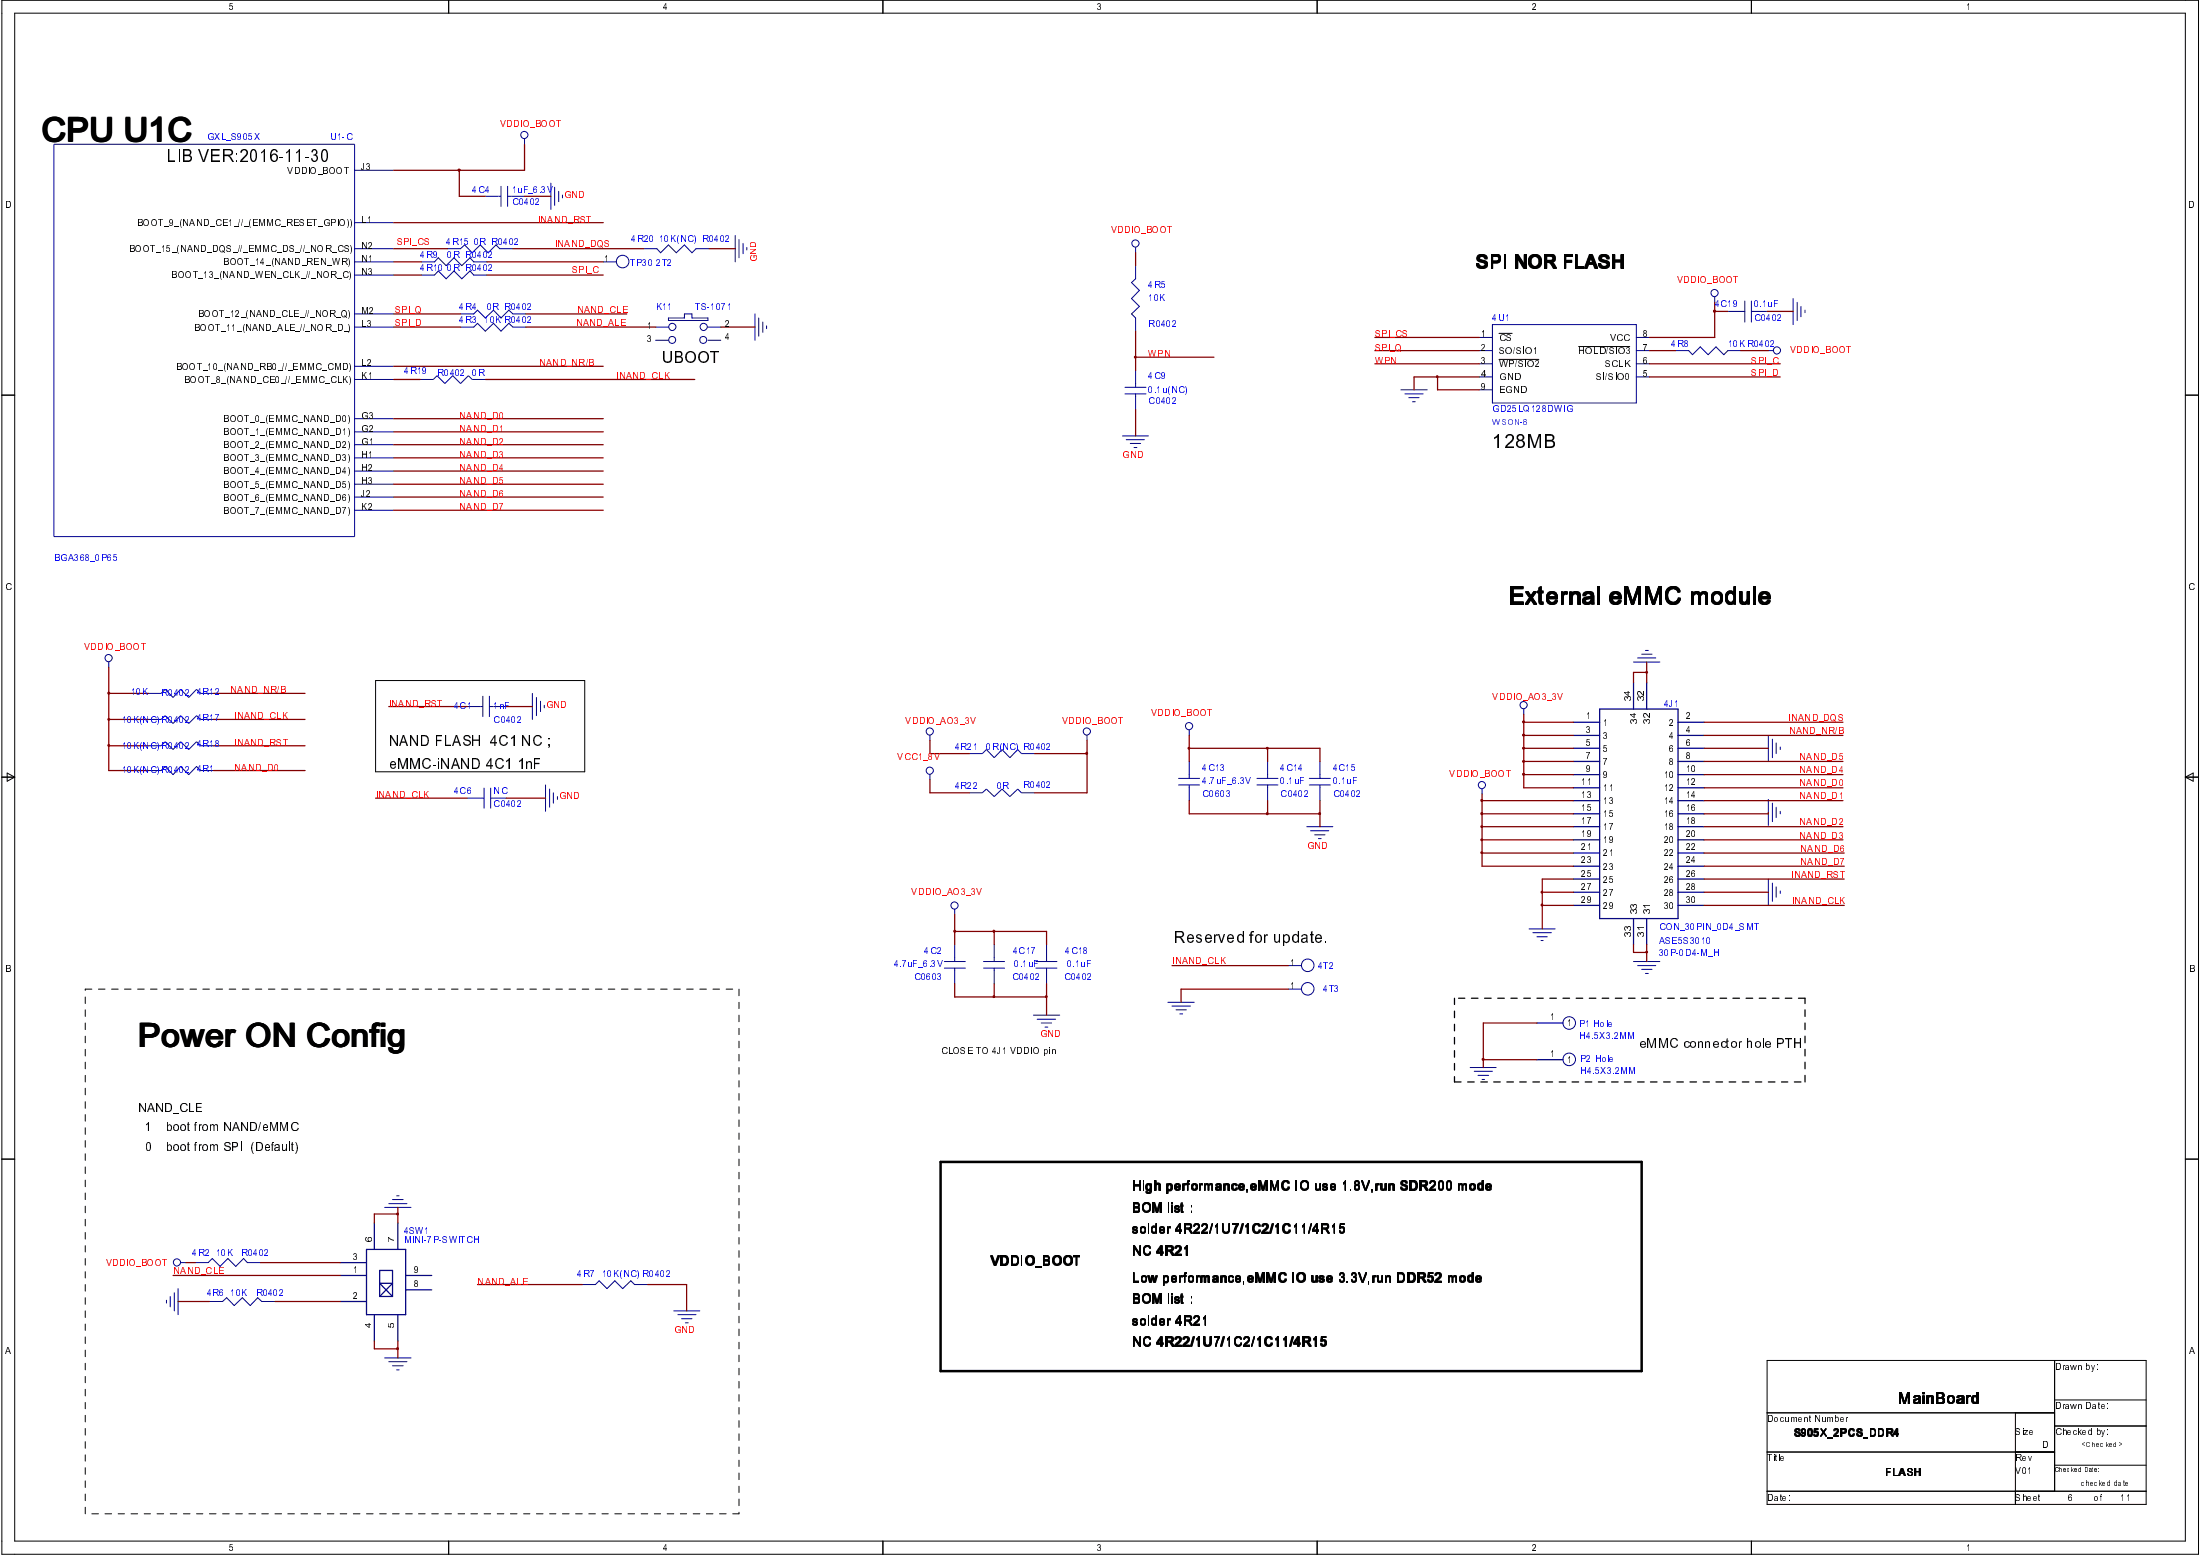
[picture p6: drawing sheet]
<svg xmlns="http://www.w3.org/2000/svg" width="297mm" height="210mm" viewBox="0 0 297 210" stroke-linecap="round" stroke-linejoin="round" font-family="sans-serif">
<g fill="none" stroke="#000080" stroke-width=".14">
<path d="M7.3 19.5h40.6v52.9h-40.6zM70.8 18.8v.7M47.9 37.1h5.3M47.9 35.3h5.3M47.9 33.6h5.3M47.9 30.1h5.3M47.9 23h5.3M56.9 37.1h1.8l.5-.5 1 1 1.1-1 1.1 1 1.1-1 .5 .5h1.7M56.9 35.3h1.8l.5-.5 1 1.1 1.1-1.1 1.1 1.1 1.1-1.1 .5 .5h1.7M60.4 33.6h1.8l.5-.5 1.1 1 1.1-1 1 1 1.1-1 .5 .5h1.8M65.5 26.5h2.1M67.6 25.1v2.8"/>
<path d="M68.5 26.5h2.3M68.5 25.1v2.8M74.4 24.7v3.6M74.9 25.3v2.4M75.4 25.8v1.4M75.9 26.3v.4M81.4 35.3h1.8M86.9 33.6h1.8l.5 .5 1.1-1 1 1 1.1-1 1 1 .6-.5h1.8M99.3 31.8v3.5M99.8 32.3v2.5M100.3 32.9v1.3M100.8 33.4v.3"/>
<path d="M153.3 33.4v.7M153.3 35.9v1.7l-.5 .5 1 1.1-1 1.1 1 1.1-1 1 .5 .5v1.8M47.9 51.2h5.3M47.9 56.5h5.3M47.9 58.3h5.3M47.9 49.4h5.3M47.9 44.2h5.3M47.9 42.4h5.3M56.7 51.2h1.8l.5-.5 1.1 1.1 1-1.1 1.1 1.1 1-1.1 .6 .5h1.7M62.2 44.2h1.8l.5-.6 1 1.1 1.1-1.1 1 1.1 1.1-1.1 .6 .6h1.7M62.2 42.4h1.8l.5-.5 1 1 1.1-1 1 1 1.1-1 .6 .5h1.7M88.5 44.2h1.8"/>
<path d="M88.5 45.9h1.8M90.3 42.9h2.1v-.5h1v.5h2.2v.4h-5.3zM95.6 44.2h1.7M95.6 45.9h1.7M101.9 42.4v3.5M102.4 42.9v2.5M103 43.5v1.4M103.5 44v.4M151.5 58.8h3.6M151.9 52.3h2.8M151.9 53.2h2.8M152.1 59.4h2.4"/>
<path d="M152.6 59.9h1.4M153.3 50v2.3M153.3 53.2v2.1M189.1 52.6h3.6M189.7 53.2h2.4M190.2 53.7h1.4M190.7 54.2h.4M199.7 47.3h1.8M199.7 45.6h1.8M199.7 49.1h1.8M199.7 50.9h1.8M199.7 52.6h1.8"/>
<path d="M201.5 43.8h19.4v10.6h-19.4zM220.9 47.3h1.8M220.9 45.6h1.8M220.9 49.1h1.8M220.9 50.9h1.8M226.2 47.3h1.8l.5 .6 1.1-1.1 1 1.1 1.1-1.1 1 1.1 .6-.6h1.7M231.5 40.1v.7M233.3 42h2.3M235.6 40.6v2.9M236.5 42h2.1M236.5 40.6v2.9M238.8 47.3h.7"/>
<path d="M242.1 40.3v3.5M242.7 40.8v2.5M243.2 41.4v1.4M243.7 41.9v.3M47.9 60h5.3M47.9 61.8h5.3M47.9 63.6h5.3M47.9 65.4h5.3M47.9 67.1h5.3M47.9 68.9h5.3M153.1 60.4h.4M14.7 89.4v.7"/>
<path d="M20 93.6h1.8l.5-.6 1.1 1.1 1-1.1 1.1 1.1 1-1.1 .5 .6h1.8M20 97.1h1.8l.5-.5 1.1 1.1 1-1.1 1.1 1.1 1-1.1 .5 .5h1.8M63.1 95.4h2.1M65.2 93.9v2.9M66.1 95.4h2.3M66.1 93.9v2.9M71.9 93.6v3.5M72.4 94.1v2.5M73 94.7v1.4M73.5 95.2v.3M125.6 99.3v.6M146.8 99.3v.6"/>
<path d="M160.6 98.6v.7M205.7 95.7v.7M220.6 89.4h3.5M221.1 88.8h2.5M221.7 88.3h1.4M222.2 87.8h.3M238.8 99.3v3.5M239.3 99.8v2.5M20 100.7h1.8l.5-.6 1.1 1.1 1-1.1 1.1 1.1 1-1.1 .5 .6h1.8M20 104h1.8l.5-.5 1.1 1.1 1-1.1 1.1 1.1 1-1.1 .5 .5h1.8M63.1 107.7h2.3M65.4 106.3v2.8"/>
<path d="M66.2 107.7h2.2M66.2 106.3v2.8M73.7 106v3.5M74.2 106.5v2.5M74.7 107v1.4M75.3 107.5v.4M125.6 104.6v.6M130.9 101.7h1.7l.6-.5 1 1.1 1.1-1.1 1.1 1.1 1-1.1 .5 .5h1.8M130.9 107h1.7l.6-.5 1 1 1.1-1 1.1 1 1-1 .5 .5h1.8M159.1 105.1h2.9M159.1 106h2.9M160.6 102.8v2.3"/>
<path d="M160.6 106v2.1M169.7 105.1h2.8M169.7 106h2.8M171.2 102.8v2.3M171.2 106v2.1M176.4 111.6h3.6M176.8 105.1h2.8M176.8 106h2.8M176.9 112.1h2.5M177.5 112.7h1.4M178 113.2h.4M178.2 102.8v2.3"/>
<path d="M178.2 106v2.1M200.1 106.5v.7M238.8 107.9v3.5M238.8 118.7v3.5M239.3 108.4v2.5M239.3 119.2v2.5M239.8 100.3v1.4M239.8 109v1.4M239.8 119.7v1.4M240.4 100.8v.4M240.4 109.5v.4M127.5 129.8h2.8"/>
<path d="M127.5 130.7h2.8M128.9 122.7v.7M128.9 127.5v2.3M128.9 130.7v2.1M132.8 129.8h2.8M132.8 130.7h2.8M134.2 127.5v2.3M134.2 130.7v2.1M139.5 137h3.6M139.9 129.8h2.8M139.9 130.7h2.8M140 137.6h2.5"/>
<path d="M140.6 138.1h1.4M141.1 138.6h.4M141.3 127.5v2.3M141.3 130.7v2.1M157.7 135.3h3.5M158.2 135.8h2.5M158.8 136.3h1.4M159.3 136.9h.4M173.9 130.3h1.8M173.9 133.5h1.8M206.5 125.4h3.5M207 125.9h2.5"/>
<path d="M207.5 126.4h1.4M208.1 127h.3M220.6 129.8h3.5M221.1 130.3h2.5M221.7 130.9h1.4M222.2 131.4h.3M240.4 120.3v.3M198.5 144.1h3.5M199 144.6h2.5M199.6 145.2h1.4M200.1 145.7h.3M22.5 175.5v.4"/>
<path d="M23 175v1.4M23.5 174.5v2.5M24 173.9v3.6M24.4 170.4h.7M26.4 170.4h1.7l.6-.5 1 1 1.1-1 1 1 1.1-1 .5 .5h1.8M28.3 175.7h1.8l.5-.5 1 1 1.1-1 1.1 1 1-1 .5 .5h1.8M51.9 163h3.6M52.5 162.5h2.4M53 161.9h1.4M53.5 161.4h.4M78.6 173.4h1.8l.5-.5 1.1 1 1-1 1.1 1 1.1-1 .5 .5h1.8M91 177h3.5"/>
<path d="M91.5 177.5h2.5M92 178h1.4M92.5 178.6h.4M51.9 183.3h3.6M52.5 183.8h2.4M53 184.4h1.4M53.5 184.9h.4"/>
<circle cx="70.8" cy="18.2" r=".49"/>
<circle cx="84.1" cy="35.3" r=".85"/>
<circle cx="153.3" cy="32.9" r=".49"/>
<circle cx="231.5" cy="39.6" r=".49"/>
<circle cx="90.8" cy="45.9" r=".47"/>
<circle cx="90.8" cy="44.1" r=".49"/>
<circle cx="94.9" cy="45.9" r=".47"/>
<circle cx="95" cy="44.1" r=".49"/>
<circle cx="239.9" cy="47.3" r=".49"/>
<circle cx="14.7" cy="88.8" r=".49"/>
<circle cx="125.5" cy="98.7" r=".49"/>
<circle cx="146.7" cy="98.7" r=".49"/>
<circle cx="160.5" cy="98" r=".49"/>
<circle cx="205.7" cy="95.2" r=".49"/>
<circle cx="125.5" cy="104" r=".49"/>
<circle cx="200.1" cy="106" r=".49"/>
<circle cx="128.9" cy="122.2" r=".49"/>
<circle cx="176.6" cy="130.3" r=".85"/>
<circle cx="176.6" cy="133.5" r=".85"/>
<circle cx="211.9" cy="138.1" r=".85"/>
<circle cx="211.9" cy="143" r=".85"/>
<circle cx="23.9" cy="170.4" r=".49"/>
</g>
<g fill="none" stroke="#000080" stroke-width=".17">
<path d="M212.4 97.5h3.6M212.4 99.3h3.6M216 95.7h10.6v28.3h-10.6zM220.6 92.2v3.5M222.3 92.2v3.5M226.6 97.5h3.5M226.6 99.3h3.5M212.4 101h3.6M212.4 102.8h3.6M212.4 104.6h3.6M212.4 106.3h3.6M212.4 108.1h3.6"/>
<path d="M212.4 109.9h3.6M212.4 111.6h3.6M212.4 113.4h3.6M212.4 115.1h3.6M212.4 116.9h3.6M212.4 118.7h3.6M226.6 101h3.5M226.6 102.8h3.5M226.6 104.6h3.5M226.6 106.3h3.5M226.6 108.1h3.5M226.6 109.9h3.5"/>
<path d="M226.6 111.6h3.5M226.6 113.4h3.5M226.6 115.1h3.5M226.6 116.9h3.5M226.6 118.7h3.5M207.5 138.1h3.5M212.4 120.4h3.6M212.4 122.2h3.6M220.6 124v3.5M222.3 124v3.5M226.6 120.4h3.5M226.6 122.2h3.5"/>
<path d="M207.5 143h3.5M45.9 172.2h3.6M45.9 175.7h3.6M45.9 170.4h3.6M49.5 168.7h5.3v8.8h-5.3zM50.5 165.1v3.6M50.5 177.5v3.5M51.3 175v-3.5h1.7v3.5M51.3 175h1.7M51.3 175l1.7-1.8h-1.7l1.7 1.8M53.7 165.1v3.6M53.7 177.5v3.5"/>
<path d="M54.8 172.2h3.5M54.8 174.1h3.5"/>
</g>
<g fill="none" stroke="#800000" stroke-width=".17">
<path d="M70.8 19.5v3.5h-17.6M53.2 30.1h28.2M53.2 37.1h3.7M53.2 33.6h7.2M53.2 35.3h3.7M62 23v3.5h3.5M65.7 37.1h15.7M65.7 35.3h15.7M69.3 33.6h17.6M70.8 26.5h3.6M95.8 33.6h3.5M153.3 34.1v1.8"/>
<path d="M53.2 51.2h3.5M53.2 44.2h9M53.2 42.4h9M53.2 49.4h28.2M53.2 56.5h28.2M53.2 58.3h28.2M65.5 51.2h28.3M71 44.2h17.5M71 42.4h13.6M97.3 44.2h4.6M153.3 44.7v5.3M153.3 55.3v3.5"/>
<path d="M153.3 48.2h10.6M185.6 49.1h14.1M185.6 45.6h14.1M185.6 47.3h14.1M194.1 50.9v1.7h5.6M199.7 50.9h-8.8v1.7M222.7 49.1h17.7M222.7 50.9h17.7M222.7 47.3h3.5M231.5 40.8v4.8h-8.8M231.5 42h1.8M235 47.3h3.8"/>
<path d="M238.6 42h3.5M53.2 68.9h28.2M53.2 67.1h28.2M53.2 65.4h28.2M53.2 60h28.2M53.2 61.8h28.2M53.2 63.6h28.2M14.7 97.1h5.3M14.7 90.1v13.9h5.3M14.7 93.6h5.3M28.8 97.1h12.4M28.8 93.6h12.4"/>
<path d="M52.5 95.4h10.6M68.4 95.4h3.5M125.6 99.9v1.8h5.3M146.8 99.9v7.1h-7.1M160.6 99.3v3.5M205.7 96.4v9.9h6.7M205.7 97.5h6.7M205.7 99.3h6.7M222.3 90.8h-1.7v1.4M222.3 89.4v2.8M230.1 97.5h18.7M230.1 99.3h18.7"/>
<path d="M14.7 100.7h5.3M28.8 100.7h12.4M28.8 104h12.4M50.7 107.7h12.4M68.4 107.7h5.3M125.6 105.2v1.8h5.3M139.7 101.7h7.1M160.6 101h17.6v1.8M160.6 108.1v1.8h17.6M171.2 101v1.8M171.2 108.1v1.8M178.2 108.1v3.5"/>
<path d="M200.1 108.1h12.3M200.1 107.2v9.7h12.3M200.1 109.9h12.3M200.1 111.6h12.3M200.1 113.4h12.3M200.1 115.1h12.3M205.7 101h6.7M205.7 102.8h6.7M205.7 104.6h6.7M212.4 118.7h-4.2v6.7M230.1 106.3h18.7M230.1 101h8.7"/>
<path d="M230.1 102.8h18.7M230.1 104.6h18.7M230.1 108.1h18.7M230.1 111.6h18.7M230.1 113.4h18.7M230.1 115.1h18.9M230.1 116.9h18.9M230.1 118.7h18.9M238.8 109.7v.2h-8.7M128.9 123.4v4.1M128.9 132.8v1.8h12.4M128.9 125.7h12.4v1.8"/>
<path d="M134.2 125.7v1.8M134.2 132.8v1.8M141.3 132.8v4.2M158.2 130.3h15.7M173.9 133.5h-14.4v1.8M207.5 138.1h-7.2v6M208.2 120.4h4.2M208.2 122.2h4.2M220.6 127.5v1.1h1.7M222.3 127.5v2.3M230.1 120.4h8.7M230.1 122.2h18.9"/>
<path d="M200.3 143h7.2M23.4 172.2h22.5M24 175.7h4.3M25.1 170.4h1.3M35.2 170.4h10.7M37.1 175.7h8.8M53.7 163v2.1M53.7 163.9h-3.2v1.2M64.5 173.4h14.1M87.5 173.4h5.2v3.6M50.5 181v1.1h3.2M53.7 181v2.3"/>
</g>
<path d="M61.9 22.8h.2v.3h-.2z" fill-rule="evenodd" fill="#800000"/>
<path d="M61.9 22.8h.2v.3h-.2z" fill="none" stroke="#800000" stroke-width=".14"/>
<path d="M14.6 97h.2v.2h-.2z" fill-rule="evenodd" fill="#800000"/>
<path d="M14.6 97h.2v.2h-.2z" fill="none" stroke="#800000" stroke-width=".14"/>
<path d="M14.6 93.5h.2v.1l-.1 .1h-.1z" fill-rule="evenodd" fill="#800000"/>
<path d="M14.6 93.5h.2v.1l-.1 .1h-.1z" fill="none" stroke="#800000" stroke-width=".14"/>
<path d="M146.6 101.6h.2l.1 .1-.2 .2-.1-.1z" fill-rule="evenodd" fill="#800000"/>
<path d="M146.6 101.6h.2l.1 .1-.2 .2-.1-.1z" fill="none" stroke="#800000" stroke-width=".14"/>
<path d="M205.6 97.4h.2l.1 .1-.2 .1-.1-.1z" fill-rule="evenodd" fill="#800000"/>
<path d="M205.6 97.4h.2l.1 .1-.2 .1-.1-.1z" fill="none" stroke="#800000" stroke-width=".14"/>
<path d="M205.6 99.1h.2l.1 .1-.2 .2-.1-.1z" fill-rule="evenodd" fill="#800000"/>
<path d="M205.6 99.1h.2l.1 .1-.2 .2-.1-.1z" fill="none" stroke="#800000" stroke-width=".14"/>
<path d="M205.6 100.9h.2l.1 .1-.2 .1h-.1z" fill-rule="evenodd" fill="#800000"/>
<path d="M205.6 100.9h.2l.1 .1-.2 .1h-.1z" fill="none" stroke="#800000" stroke-width=".14"/>
<path d="M205.6 102.7h.2l.1 .1-.2 .1h-.1z" fill-rule="evenodd" fill="#800000"/>
<path d="M205.6 102.7h.2l.1 .1-.2 .1h-.1z" fill="none" stroke="#800000" stroke-width=".14"/>
<path d="M205.6 104.4h.2l.1 .1-.2 .1h-.1z" fill-rule="evenodd" fill="#800000"/>
<path d="M205.6 104.4h.2l.1 .1-.2 .1h-.1z" fill="none" stroke="#800000" stroke-width=".14"/>
<path d="M200 107.9h.1l.1 .1-.1 .2h-.1z" fill-rule="evenodd" fill="#800000"/>
<path d="M200 107.9h.1l.1 .1-.1 .2h-.1z" fill="none" stroke="#800000" stroke-width=".14"/>
<path d="M200 109.7h.1l.1 .1-.1 .2-.1-.1z" fill-rule="evenodd" fill="#800000"/>
<path d="M200 109.7h.1l.1 .1-.1 .2-.1-.1z" fill="none" stroke="#800000" stroke-width=".14"/>
<path d="M200 111.5h.1v.2h-.1z" fill-rule="evenodd" fill="#800000"/>
<path d="M200 111.5h.1v.2h-.1z" fill="none" stroke="#800000" stroke-width=".14"/>
<path d="M200 113.3h.1v.1h-.1z" fill-rule="evenodd" fill="#800000"/>
<path d="M200 113.3h.1v.1h-.1z" fill="none" stroke="#800000" stroke-width=".14"/>
<path d="M200 115h.1v.2h-.1z" fill-rule="evenodd" fill="#800000"/>
<path d="M200 115h.1v.2h-.1z" fill="none" stroke="#800000" stroke-width=".14"/>
<path d="M208.1 120.3h.2v.2h-.2z" fill-rule="evenodd" fill="#800000"/>
<path d="M208.1 120.3h.2v.2h-.2z" fill="none" stroke="#800000" stroke-width=".14"/>
<path d="M208.1 122.1h.2v.2h-.2z" fill-rule="evenodd" fill="#800000"/>
<path d="M208.1 122.1h.2v.2h-.2z" fill="none" stroke="#800000" stroke-width=".14"/>
<path d="M222.2 90.7h.2v.1h-.2z" fill-rule="evenodd" fill="#800000"/>
<path d="M222.2 90.7h.2v.1h-.2z" fill="none" stroke="#800000" stroke-width=".14"/>
<path d="M222.2 128.4h.2v.2h-.2z" fill-rule="evenodd" fill="#800000"/>
<path d="M222.2 128.4h.2v.2h-.2z" fill="none" stroke="#800000" stroke-width=".14"/>
<path d="M200.1 142.9h.2l.1 .1-.2 .1h-.1z" fill-rule="evenodd" fill="#800000"/>
<path d="M200.1 142.9h.2l.1 .1-.2 .1h-.1z" fill="none" stroke="#800000" stroke-width=".14"/>
<path d="M171 109.7h.2v.1l-.1 .2-.1-.1z" fill-rule="evenodd" fill="#800000"/>
<path d="M171 109.7h.2v.1l-.1 .2-.1-.1z" fill="none" stroke="#800000" stroke-width=".14"/>
<path d="M178.1 109.7h.2v.1l-.1 .2-.1-.1z" fill-rule="evenodd" fill="#800000"/>
<path d="M178.1 109.7h.2v.1l-.1 .2-.1-.1z" fill="none" stroke="#800000" stroke-width=".14"/>
<path d="M171 100.9h.2v.2h-.2z" fill-rule="evenodd" fill="#800000"/>
<path d="M171 100.9h.2v.2h-.2z" fill="none" stroke="#800000" stroke-width=".14"/>
<path d="M160.4 100.9h.2v.2h-.2z" fill-rule="evenodd" fill="#800000"/>
<path d="M160.4 100.9h.2v.2h-.2z" fill="none" stroke="#800000" stroke-width=".14"/>
<path d="M134.1 134.4h.2v.2h-.2z" fill-rule="evenodd" fill="#800000"/>
<path d="M134.1 134.4h.2v.2h-.2z" fill="none" stroke="#800000" stroke-width=".14"/>
<path d="M134.1 125.6h.2v.1l-.1 .2-.1-.1z" fill-rule="evenodd" fill="#800000"/>
<path d="M134.1 125.6h.2v.1l-.1 .2-.1-.1z" fill="none" stroke="#800000" stroke-width=".14"/>
<path d="M128.8 125.6h.2v.1l-.1 .2-.1-.1z" fill-rule="evenodd" fill="#800000"/>
<path d="M128.8 125.6h.2v.1l-.1 .2-.1-.1z" fill="none" stroke="#800000" stroke-width=".14"/>
<path d="M141.2 134.4h.1v.2h-.1z" fill-rule="evenodd" fill="#800000"/>
<path d="M141.2 134.4h.1v.2h-.1z" fill="none" stroke="#800000" stroke-width=".14"/>
<path d="M153.2 48.1h.2v.2h-.2z" fill-rule="evenodd" fill="#800000"/>
<path d="M153.2 48.1h.2v.2h-.2z" fill="none" stroke="#800000" stroke-width=".14"/>
<path d="M231.4 41.9h.2v.2h-.2z" fill-rule="evenodd" fill="#800000"/>
<path d="M231.4 41.9h.2v.2h-.2z" fill="none" stroke="#800000" stroke-width=".14"/>
<path d="M14.6 100.5h.2v.2h-.2z" fill-rule="evenodd" fill="#800000"/>
<path d="M14.6 100.5h.2v.2h-.2z" fill="none" stroke="#800000" stroke-width=".14"/>
<path d="M53.6 163.8h.2v.2h-.2z" fill-rule="evenodd" fill="#800000"/>
<path d="M53.6 163.8h.2v.2h-.2z" fill="none" stroke="#800000" stroke-width=".14"/>
<path d="M53.6 181.9h.2v.1l-.1 .2-.1-.1z" fill-rule="evenodd" fill="#800000"/>
<path d="M53.6 181.9h.2v.1l-.1 .2-.1-.1z" fill="none" stroke="#800000" stroke-width=".14"/>
<path d="M194 50.7h.1v.2h-.1z" fill-rule="evenodd" fill="#800000"/>
<path d="M194 50.7h.1v.2h-.1z" fill="none" stroke="#800000" stroke-width=".14"/>
<g fill="none" stroke="#000" stroke-width=".14">
<path d="M.3 0h296.5v209.8h-296.5zM2 1.8h293.1v206.2h-293.1zM60.6 0v1.8M119.2 0v1.8M177.8 0v1.8M236.5 0v1.8M.3 53.3h1.7M202.4 45h1.8M202.4 48.5h5.4M213.1 46.8h6.9M295.1 53.3h1.7M50.7 91.9h28.2v12.3h-28.2z"/>
<path d="M.3 104.9h1.7M1 104.4l1 .5-1 .6zM295.1 104.9h1.7M295.1 104.9l1-.5v1.1zM11.5 134.6v.9M11.5 136.3v.9M11.5 138.1v.9M11.5 139.9v.9M12.4 133.5h-.9v.2M13.3 133.5h.9M15.1 133.5h.9M16.8 133.5h.9"/>
<path d="M18.6 133.5h.9M20.3 133.5h.9M22.1 133.5h.9M23.9 133.5h.9M25.7 133.5h.8M27.4 133.5h.9M29.2 133.5h.9M30.9 133.5h.9M32.7 133.5h.9M34.5 133.5h.8M36.2 133.5h.9M38 133.5h.9"/>
<path d="M39.7 133.5h.9M41.5 133.5h.9M43.3 133.5h.9M45.1 133.5h.8M46.8 133.5h.9M48.6 133.5h.9M50.4 133.5h.9M52.2 133.5h.8M53.9 133.5h.9M55.7 133.5h.8M57.4 133.5h.9M59.2 133.5h.9"/>
<path d="M61 133.5h.8M62.7 133.5h.9M64.5 133.5h.9M66.2 133.5h.9M68 133.5h.9M69.8 133.5h.9M71.5 133.5h.9M73.3 133.5h.9M75.1 133.5h.8M76.8 133.5h.9M78.6 133.5h.9M80.4 133.5h.9"/>
<path d="M82.1 133.5h.9M83.9 133.5h.9M85.7 133.5h.9M87.5 133.5h.8M89.2 133.5h.9M91 133.5h.9M92.7 133.5h.9M94.5 133.5h.9M96.3 133.5h.9M98 133.5h.9M99.8 133.5v.9M99.8 135.3v.8"/>
<path d="M99.8 137v.9M99.8 138.8v.9M.3 156.5h1.7M11.5 141.6v.9M11.5 143.4v.9M11.5 145.2v.8M11.5 146.9v.9M11.5 148.7v.9M11.5 150.5v.8M11.5 152.2v.9M11.5 154v.9M11.5 155.7v.9"/>
<path d="M11.5 157.5v.9M11.5 159.3v.9M99.8 140.5v.9M99.8 142.3v.9M99.8 144.1v.9M99.8 145.9v.8M99.8 147.6v.9M99.8 149.4v.9M99.8 151.2v.9M99.8 153v.8M99.8 154.7v.9M99.8 156.5v.9"/>
<path d="M99.8 158.2v.9M295.1 156.5h1.7M11.5 161v.9M11.5 162.8v.9M11.5 164.6v.9M11.5 166.4v.9M11.5 168.1v.9M11.5 169.9v.9M11.5 171.7v.8M11.5 173.4v.9M11.5 175.2v.9M11.5 177v.8"/>
<path d="M11.5 178.7v.9M99.8 160v.9M99.8 161.8v.8M99.8 163.5v.9M99.8 165.3v.9M99.8 167v.9M99.8 168.8v.9M99.8 170.6v.9M99.8 172.3v.9M99.8 174.1v.9M99.8 175.9v.9M99.8 177.7v.9"/>
<path d="M99.8 179.4v.9M11.5 180.5v.9M11.5 182.2v.9M11.5 184v.9M11.5 185.8v.8M11.5 187.5v.9M11.5 189.3v.9M11.5 191.1v.8M11.5 192.8v.9M11.5 194.6v.9M11.5 196.4v.8M11.5 198.1v.9"/>
<path d="M11.5 199.9v.9M99.8 181.2v.9M99.8 182.9v.9M99.8 184.7v.9M99.8 186.5v.9M99.8 188.3v.8M99.8 190v.9M99.8 191.8v.9M99.8 193.5v.9M99.8 195.3v.9M99.8 197.1v.9M99.8 198.8v.9"/>
<path d="M238.6 183.6h51.2v19.5h-51.2zM238.6 196h38.8M238.6 190.7h38.8M272.1 190.7v12.4M277.4 183.6v17.7M277.4 192.5h12.4M277.4 189h12.4M277.4 197.8h12.4M11.5 201.7v.9M11.5 203.5v.8M12.4 204.3h.9M14.2 204.3h.9"/>
<path d="M16 204.3h.8M17.7 204.3h.9M19.5 204.3h.8M21.2 204.3h.9M23 204.3h.9M24.8 204.3h.9M26.5 204.3h.9M28.3 204.3h.9M30.1 204.3h.8M31.8 204.3h.9M33.6 204.3h.9M35.3 204.3h.9"/>
<path d="M37.1 204.3h.9M38.9 204.3h.8M40.6 204.3h.9M42.4 204.3h.9M44.2 204.3h.9M45.9 204.3h.9M47.7 204.3h.9M49.5 204.3h.9M51.3 204.3h.9M53 204.3h.9M54.8 204.3h.9M56.5 204.3h.9"/>
<path d="M58.3 204.3h.9M60.1 204.3h.9M60.6 208v1.8M61.8 204.3h.9M63.6 204.3h.9M65.4 204.3h.8M67.1 204.3h.9M68.9 204.3h.9M70.7 204.3h.8M72.4 204.3h.9M74.2 204.3h.9M75.9 204.3h.9"/>
<path d="M77.7 204.3h.9M79.5 204.3h.9M81.3 204.3h.8M83 204.3h.9M84.8 204.3h.9M86.6 204.3h.9M88.3 204.3h.9M90.1 204.3h.9M91.9 204.3h.8M93.6 204.3h.9M95.4 204.3h.9M97.2 204.3h.8"/>
<path d="M99.8 200.6v.9M99.8 202.4v.8M99.8 204.1v.2h-.9M119.2 208v1.8M177.8 208v1.8M236.5 208v1.8M238.6 201.3h51.2"/>
</g>
<path d="M127 156.8h94.7v28.3h-94.7z" fill="none" stroke="#000" stroke-width=".34"/>
<g fill="none" stroke="#000" stroke-width=".17">
<path d="M196.4 134.7v.9M196.4 136.5v.9M196.4 138.3v.8M196.9 134.7h.9M198.7 134.7h.9M200.4 134.7h.9M202.2 134.7h.9M204 134.7h.8M205.7 134.7h.9M207.5 134.7h.9M209.3 134.7h.8M211 134.7h.9"/>
<path d="M212.8 134.7h.9M214.6 134.7h.9M216.3 134.7h.9M218.1 134.7h.9M219.9 134.7h.9M221.7 134.7h.8M223.4 134.7h.9M225.2 134.7h.9M226.9 134.7h.9M228.7 134.7h.9M230.5 134.7h.8M232.2 134.7h.9"/>
<path d="M234 134.7h.9M235.8 134.7h.8M237.5 134.7h.9M239.3 134.7h.9M241 134.7h.9M242.8 134.7h.9v.8M243.7 136.3v.9M243.7 138.1v.9M243.7 139.9v.9M196.4 140v.9M196.4 141.8v.9M196.4 143.6v.8"/>
<path d="M196.4 145.3v.7h.9M198.2 146h.8M199.9 146h.9M201.7 146h.9M203.5 146h.8M205.2 146h.9M207 146h.9M208.7 146h.9M210.5 146h.9M212.3 146h.8M214 146h.9M215.8 146h.9"/>
<path d="M217.6 146h.9M219.3 146h.9M221.1 146h.9M222.8 146h.9M224.6 146h.9M226.4 146h.9M228.2 146h.9M230 146h.8M231.7 146h.9M233.5 146h.9M235.2 146h.9M237 146h.9"/>
<path d="M238.8 146h.8M240.5 146h.9M242.3 146h.9M243.7 141.6v.9M243.7 143.4v.9M243.7 145.2v.8"/>
</g>
<g font-size="4.5">
<text x="5.6" y="19.1">CPU U1C</text>
<text x="18.7" y="141.3">Power ON Config</text>
</g>
<text font-size="3.3" x="203.7" y="81.6">External eMMC module</text>
<text font-size="2.7" x="201.5" y="60.4">128MB</text>
<text font-size="2.5" x="199.3" y="36.2">SPI NOR FLASH</text>
<text font-size="2.4" x="22.5" y="21.9">LIB VER:2016-11-30</text>
<g font-size="2.2">
<text x="89.4" y="48.9">UBOOT</text>
<text x="158.6" y="127.3">Reserved for update.</text>
<text x="256.3" y="189.5">MainBoard</text>
</g>
<g font-size="2">
<text x="52.5" y="100.7">NAND FLASH 4C1 NC；</text>
<text x="52.5" y="103.8">eMMC-iNAND 4C1 1nF</text>
</g>
<g font-size="1.8">
<text x="221.3" y="141.4">eMMC connector hole PTH</text>
<text x="152.9" y="160.7">High performance,eMMC IO use 1.8V,run SDR200 mode</text>
<text x="152.8" y="163.6">BOM list：</text>
<text x="152.9" y="166.5">solder 4R22/1U7/1C2/1C11/4R15</text>
<text x="133.8" y="170.8">VDDIO_BOOT</text>
<text x="152.9" y="169.4">NC 4R21</text>
<text x="152.9" y="173.1">Low performance,eMMC IO use 3.3V,run DDR52 mode</text>
<text x="152.8" y="175.9">BOM list：</text>
<text x="152.9" y="178.9">solder 4R21</text>
<text x="152.9" y="181.7">NC 4R22/1U7/1C2/1C11/4R15</text>
</g>
<g font-size="1.7">
<text x="18.6" y="150.1">NAND_CLE</text>
<text x="19.5" y="152.7">1</text>
<text x="19.5" y="155.3">0</text>
<text x="22.4" y="152.7">boot from NAND/eMMC</text>
<text x="22.4" y="155.3">boot from SPI (Default)</text>
</g>
<g font-size="1.5">
<text x="242.2" y="193.9">S905X_2PCS_DDR4</text>
<text x="254.5" y="199.3">FLASH</text>
</g>
<g font-size="1.3">
<text x="30.9" y="1.4">5</text>
<text x="89.5" y="1.4">4</text>
<text x="148.2" y="1.4">3</text>
<text x="206.8" y="1.4">2</text>
<text x="265.4" y="1.4">1</text>
<text x="38.8" y="23.5">VDDIO_BOOT</text>
<text x="48.8" y="23">J3</text>
<text x=".7" y="28">D</text>
<text x="295.5" y="28">D</text>
<text x="17.4" y="34">BOOT_15_(NAND_DQS_//_EMMC_DS_//_NOR_CS)</text>
<text x="18.5" y="30.5">BOOT_9_(NAND_CE1_//_(EMMC_RESET_GPIO))</text>
<text x="30.1" y="35.8">BOOT_14_(NAND_REN_WR)</text>
<text x="48.8" y="35.3">N1</text>
<text x="48.8" y="33.6">N2</text>
<text x="48.8" y="30.1">L1</text>
<text x="81.6" y="35.3">1</text>
<text x="23.2" y="37.6">BOOT_13_(NAND_WEN_CLK_//_NOR_C)</text>
<text x="48.8" y="37.1">N3</text>
<text x="26.2" y="44.6">BOOT_11_(NAND_ALE_//_NOR_D_)</text>
<text x="26.7" y="42.8">BOOT_12_(NAND_CLE_//_NOR_Q)</text>
<text x="48.8" y="44.2">L3</text>
<text x="48.8" y="42.4">M2</text>
<text x="87.4" y="44.4">1</text>
<text x="87.4" y="46.1">3</text>
<text x="97.9" y="44.2">2</text>
<text x="97.9" y="45.9">4</text>
<text x="199.9" y="45.6">1</text>
<text x="199.9" y="47.3">2</text>
<text x="202.4" y="46">CS</text>
<text x="202.4" y="47.8">SO/SIO1</text>
<text x="213.1" y="47.8">HOLD/SIO3</text>
<text x="217.3" y="46">VCC</text>
<text x="221.8" y="45.6">8</text>
<text x="221.8" y="47.3">7</text>
<text x="23.7" y="49.9">BOOT_10_(NAND_RB0_//_EMMC_CMD)</text>
<text x="24.8" y="51.7">BOOT_8_(NAND_CE0_//_EMMC_CLK)</text>
<text x="48.8" y="49.4">L2</text>
<text x="48.8" y="51.2">K1</text>
<text x="199.9" y="49.1">3</text>
<text x="199.9" y="50.9">4</text>
<text x="199.9" y="52.6">9</text>
<text x="202.4" y="49.6">WP/SIO2</text>
<text x="202.4" y="51.4">GND</text>
<text x="202.4" y="53.1">EGND</text>
<text x="215.5" y="51.4">SI/SIO0</text>
<text x="216.7" y="49.6">SCLK</text>
<text x="221.8" y="49.1">6</text>
<text x="221.8" y="50.9">5</text>
<text x="30.1" y="57">BOOT_0_(EMMC_NAND_D0)</text>
<text x="30.1" y="58.8">BOOT_1_(EMMC_NAND_D1)</text>
<text x="48.8" y="56.5">G3</text>
<text x="48.8" y="58.3">G2</text>
<text x="30.1" y="60.5">BOOT_2_(EMMC_NAND_D2)</text>
<text x="30.1" y="62.3">BOOT_3_(EMMC_NAND_D3)</text>
<text x="30.1" y="64.1">BOOT_4_(EMMC_NAND_D4)</text>
<text x="30.1" y="65.8">BOOT_5_(EMMC_NAND_D5)</text>
<text x="48.8" y="60">G1</text>
<text x="48.8" y="61.8">H1</text>
<text x="48.8" y="63.6">H2</text>
<text x="48.8" y="65.4">H3</text>
<text x="30.1" y="67.6">BOOT_6_(EMMC_NAND_D6)</text>
<text x="30.1" y="69.3">BOOT_7_(EMMC_NAND_D7)</text>
<text x="48.8" y="67.1">J2</text>
<text x="48.8" y="68.9">K2</text>
<text x=".7" y="79.6">C</text>
<text x="295.5" y="79.6">C</text>
<text x="220.2" y="94.7">33</text>
<text x="220.2" y="93.9">42</text>
<text x="214.2" y="97.1">1</text>
<text x="214.2" y="98.9">3</text>
<text x="214.2" y="100.7">5</text>
<text x="216.5" y="98">1</text>
<text x="216.5" y="99.7">3</text>
<text x="216.5" y="101.5">5</text>
<text x="221" y="97.7">33</text>
<text x="221" y="96.9">42</text>
<text x="225.3" y="98">2</text>
<text x="225.3" y="99.7">4</text>
<text x="225.3" y="101.5">6</text>
<text x="227.6" y="97.1">2</text>
<text x="227.6" y="98.9">4</text>
<text x="227.6" y="100.7">6</text>
<text x="213.5" y="106">11</text>
<text x="213.5" y="107.7">13</text>
<text x="214.2" y="102.4">7</text>
<text x="214.2" y="104.2">9</text>
<text x="216.5" y="103.3">7</text>
<text x="216.5" y="105">9</text>
<text x="216.5" y="106.8">11</text>
<text x="224.6" y="105">10</text>
<text x="224.6" y="106.8">12</text>
<text x="225.3" y="103.3">8</text>
<text x="227.6" y="102.4">8</text>
<text x="227.6" y="104.2">10</text>
<text x="227.6" y="106">12</text>
<text x="227.6" y="107.7">14</text>
<text x="213.5" y="109.5">15</text>
<text x="213.5" y="111.3">17</text>
<text x="213.5" y="113">19</text>
<text x="216.5" y="108.5">13</text>
<text x="216.5" y="110.3">15</text>
<text x="216.5" y="112.1">17</text>
<text x="216.5" y="113.8">19</text>
<text x="224.6" y="108.5">14</text>
<text x="224.6" y="110.3">16</text>
<text x="224.6" y="112.1">18</text>
<text x="224.6" y="113.8">20</text>
<text x="227.6" y="109.5">16</text>
<text x="227.6" y="111.3">18</text>
<text x="227.6" y="113">20</text>
<text x="213.5" y="114.8">21</text>
<text x="213.5" y="116.5">23</text>
<text x="213.5" y="118.3">25</text>
<text x="216.5" y="115.6">21</text>
<text x="216.5" y="117.4">23</text>
<text x="216.5" y="119.1">25</text>
<text x="224.6" y="115.6">22</text>
<text x="224.6" y="117.4">24</text>
<text x="224.6" y="119.1">26</text>
<text x="227.6" y="114.8">22</text>
<text x="227.6" y="116.5">24</text>
<text x="227.6" y="118.3">26</text>
<text x="213.5" y="120.1">27</text>
<text x="213.5" y="121.8">29</text>
<text x="216.5" y="120.9">27</text>
<text x="216.5" y="122.7">29</text>
<text x="220.2" y="125.7">31 CON_30PIN_0D4_SMT</text>
<text x="221" y="123.4">33</text>
<text x="221" y="122.7">3130</text>
<text x="224.6" y="120.9">28</text>
<text x="227.6" y="120.1">28</text>
<text x="227.6" y="121.8">30</text>
<text x=".7" y="131.1">B</text>
<text x="174.1" y="130.3">1</text>
<text x="220.2" y="126.4">33</text>
<text x="295.5" y="131.1">B</text>
<text x="174.1" y="133.5">1</text>
<text x="209.3" y="137.8">1</text>
<text x="127" y="142.3">CLOSE TO 4J1 VDDIO pin</text>
<text x="209.3" y="142.7">1</text>
<text x="211.6" y="138.6">1 P1 Hole</text>
<text x="211.6" y="143.5">1</text>
<text x="50.2" y="167.6">6</text>
<text x="53.3" y="167.6">7MINI-7P-SWITCH</text>
<text x="47.7" y="171.8">1</text>
<text x="47.7" y="170.1">3</text>
<text x="55.8" y="173.8">8</text>
<text x="55.8" y="171.8">9</text>
<text x="47.7" y="175.4">2</text>
<text x="50.2" y="179.3">4</text>
<text x="53.3" y="179.3">5</text>
<text x=".7" y="182.7">A</text>
<text x="277.4" y="184.9">Drawn by:</text>
<text x="295.5" y="182.7">A</text>
<text x="238.6" y="191.9">Document Number</text>
<text x="277.4" y="190.2">Drawn Date:</text>
<text x="238.6" y="197.2">Title</text>
<text x="272.1" y="197.2">Rev</text>
<text x="272.1" y="193.7">Size</text>
<text x="275.7" y="195.5">D</text>
<text x="277.4" y="193.7">Checked by:</text>
<text x="238.6" y="202.6">Date:</text>
<text x="272.1" y="199">V01</text>
<text x="272.1" y="202.6">Sheet</text>
<text x="279.2" y="202.6">6</text>
<text x="282.7" y="202.6">of</text>
<text x="286.3" y="202.6">11</text>
<text x="30.9" y="209.4">5</text>
<text x="89.5" y="209.4">4</text>
<text x="148.2" y="209.4">3</text>
<text x="206.8" y="209.4">2</text>
<text x="265.4" y="209.4">1</text>
</g>
<g font-size="1.3" fill="#f00">
<text x="67.5" y="17.1">VDDIO_BOOT</text>
<text x="76.2" y="26.7">GND</text>
<text x="53.5" y="33.1">SPI_CS</text>
<text x="72.6" y="30.1">INAND_RST</text>
<text x="74.9" y="33.4">INAND_DQS</text>
<text x="102.3" y="35.3">G</text>
<text x="102.3" y="34.4">N</text>
<text x="102.3" y="33.4">D</text>
<text x="149.9" y="31.5">VDDIO_BOOT</text>
<text x="77.2" y="36.9">SPI_C</text>
<text x="226.4" y="38.1">VDDIO_BOOT</text>
<text x="53.3" y="44">SPI_D</text>
<text x="53.3" y="42.2">SPI_Q</text>
<text x="77.7" y="44">NAND_ALE</text>
<text x="77.8" y="42.2">NAND_CLE</text>
<text x="185.6" y="45.6">SPI_CS</text>
<text x="185.6" y="47.3">SPI_Q</text>
<text x="241.7" y="47.7">VDDIO_BOOT</text>
<text x="72.8" y="49.4">NAND_NR/B</text>
<text x="83.2" y="51.2">INAND_CLK</text>
<text x="155.1" y="48.2">WPN</text>
<text x="185.6" y="49.1">WPN</text>
<text x="236.5" y="49.1">SPI_C</text>
<text x="236.5" y="50.7">SPI_D</text>
<text x="62" y="56.5">NAND_D0</text>
<text x="62" y="58.3">NAND_D1</text>
<text x="62" y="65.4">NAND_D5</text>
<text x="62" y="60">NAND_D2</text>
<text x="62" y="61.8">NAND_D3</text>
<text x="62" y="63.6">NAND_D4</text>
<text x="151.5" y="61.8">GND</text>
<text x="62" y="68.9">NAND_D7</text>
<text x="62" y="67.1">NAND_D6</text>
<text x="11.3" y="87.8">VDDIO_BOOT</text>
<text x="31.1" y="93.6">NAND_NR/B</text>
<text x="52.5" y="95.4">INAND_RST</text>
<text x="73.7" y="95.5">GND</text>
<text x="201.5" y="94.5">VDDIO_AO3_3V</text>
<text x="31.6" y="100.7">INAND_RST</text>
<text x="31.6" y="97.1">INAND_CLK</text>
<text x="122.2" y="97.7">VDDIO_AO3_3V</text>
<text x="143.4" y="97.7">VDDIO_BOOT</text>
<text x="155.4" y="96.6">VDDIO_BOOT</text>
<text x="241.5" y="97.3">INAND_DQS</text>
<text x="241.5" y="99.1">NAND_NR/B</text>
<text x="31.6" y="104">NAND_D0</text>
<text x="50.7" y="107.7">INAND_CLK</text>
<text x="75.4" y="107.9">GND</text>
<text x="121.2" y="102.6">VCC1_8V</text>
<text x="195.7" y="104.9">VDDIO_BOOT</text>
<text x="242.9" y="107.9">NAND_D1</text>
<text x="242.9" y="106.1">NAND_D0</text>
<text x="242.9" y="104.4">NAND_D4</text>
<text x="242.9" y="102.6">NAND_D5</text>
<text x="242.9" y="113.2">NAND_D3</text>
<text x="242.9" y="111.4">NAND_D2</text>
<text x="176.4" y="114.6">GND</text>
<text x="241.8" y="118.5">INAND_RST</text>
<text x="243.1" y="116.8">NAND_D7</text>
<text x="243.1" y="115">NAND_D6</text>
<text x="123.1" y="120.8">VDDIO_AO3_3V</text>
<text x="241.9" y="122">INAND_CLK</text>
<text x="158.2" y="130.1">INAND_CLK</text>
<text x="140.4" y="140">GND</text>
<text x="14.3" y="170.9">VDDIO_BOOT</text>
<text x="23.4" y="172">NAND_CLE</text>
<text x="64.5" y="173.4">NAND_ALE</text>
<text x="91" y="180">GND</text>
</g>
<g font-size="1.3" fill="#00f">
<text x="27.9" y="18.9">GXL_S905X</text>
<text x="44.5" y="18.9">U1-C</text>
<text x="63.8" y="26">4C4</text>
<text x="69.1" y="27.7">C0402</text>
<text x="69.1" y="26">1uF_6.3V</text>
<text x="56.7" y="34.8">4R9</text>
<text x="60.2" y="33.1">4R15</text>
<text x="60.4" y="34.8">0R R0402</text>
<text x="64" y="33.1">0R R0402</text>
<text x="85.1" y="35.9">TP30</text>
<text x="85.3" y="32.7">4R20</text>
<text x="88.6" y="35.9">2T2</text>
<text x="89" y="32.7">10K(NC) R0402</text>
<text x="56.7" y="36.6">4R10</text>
<text x="60.4" y="36.6">0R R0402</text>
<text x="62" y="41.9">4R4</text>
<text x="65.7" y="41.9">0R R0402</text>
<text x="88.5" y="41.9">K11</text>
<text x="93.8" y="41.9">TS-1071</text>
<text x="155.1" y="38.9">4R5</text>
<text x="155.1" y="40.6">10K</text>
<text x="231.5" y="41.5">4C19</text>
<text x="236.8" y="41.5">0.1uF</text>
<text x="62" y="43.6">4R3</text>
<text x="65.4" y="43.6">10K R0402</text>
<text x="155.1" y="44.2">R0402</text>
<text x="201.5" y="43.3">4U1</text>
<text x="225.6" y="46.9">4R8</text>
<text x="233.3" y="46.9">10KR0402</text>
<text x="236.8" y="43.3">C0402</text>
<text x="54.6" y="50.5">4R19</text>
<text x="59" y="50.7">R0402 0R</text>
<text x="155.1" y="51.2">4C9</text>
<text x="155.1" y="53">0.1u(NC)</text>
<text x="155.1" y="54.6">C0402</text>
<text x="201.5" y="55.7">GD25LQ128DWIG</text>
<text x="7.3" y="75.8">BGA368_0P65</text>
<text x="17.7" y="93.8">10K</text>
<text x="21.8" y="94">R0402</text>
<text x="26.5" y="93.8">4R12</text>
<text x="61.3" y="95.8">4C1</text>
<text x="66.6" y="95.8">1nF</text>
<text x="224.6" y="95.4">4J1</text>
<text x="16.5" y="101">10K(NC)R0402</text>
<text x="16.5" y="97.5">10K(NC)R0402</text>
<text x="26.5" y="100.9">4R18</text>
<text x="26.5" y="97.4">4R17</text>
<text x="66.6" y="97.5">C0402</text>
<text x="128.9" y="101.2">4R21</text>
<text x="133.2" y="101.2">0R(NC) R0402</text>
<text x="16.5" y="104.4">10K(NC)R0402</text>
<text x="26.5" y="104.2">4R1</text>
<text x="61.3" y="107.2">4C6</text>
<text x="66.6" y="107.2">NC</text>
<text x="128.9" y="106.5">4R22</text>
<text x="134.6" y="106.5">0R</text>
<text x="138.1" y="106.3">R0402</text>
<text x="162.3" y="104">4C13</text>
<text x="162.3" y="107.5">C0603</text>
<text x="162.3" y="105.8">4.7uF_6.3V</text>
<text x="172.9" y="104">4C14</text>
<text x="172.9" y="107.5">C0402</text>
<text x="172.9" y="105.8">0.1uF</text>
<text x="180" y="104">4C15</text>
<text x="180" y="107.5">C0402</text>
<text x="180" y="105.8">0.1uF</text>
<text x="66.6" y="109">C0402</text>
<text x="120.6" y="130.5">4.7uF_6.3V</text>
<text x="124.8" y="128.7">4C2</text>
<text x="136.8" y="128.7">4C17</text>
<text x="136.9" y="130.5">0.1uF</text>
<text x="143.8" y="128.7">4C18</text>
<text x="144" y="130.5">0.1uF</text>
<text x="177.9" y="130.9">4T2</text>
<text x="223.9" y="129">30P-0D4-M_H</text>
<text x="223.9" y="127.4">ASE5S3010</text>
<text x="123.4" y="132.2">C0603</text>
<text x="136.6" y="132.2">C0402</text>
<text x="143.6" y="132.2">C0402</text>
<text x="178.6" y="133.9">4T3</text>
<text x="213.1" y="140.2">H4.5X3.2MM</text>
<text x="213.3" y="143.4">P2 Hole</text>
<text x="213.3" y="145">H4.5X3.2MM</text>
<text x="54.5" y="166.5">4SW1</text>
<text x="26" y="169.6">4R2</text>
<text x="29.2" y="169.6">10K</text>
<text x="32.5" y="169.6">R0402</text>
<text x="77.9" y="172.4">4R7</text>
<text x="81.3" y="172.4">10K(NC) R0402</text>
<text x="27.9" y="174.9">4R6</text>
<text x="31.1" y="174.9">10K</text>
<text x="34.5" y="174.9">R0402</text>
</g>
<text font-size="1.2" fill="#00f" x="201.5" y="57.4">WSON-8</text>
<g font-size="1.1">
<text x="281" y="195.3">&lt;Checked&gt;</text>
<text x="281" y="200.6">checked date</text>
</g>
<text font-size=".9" x="277.4" y="198.7">Checked Date:</text>
</svg>
